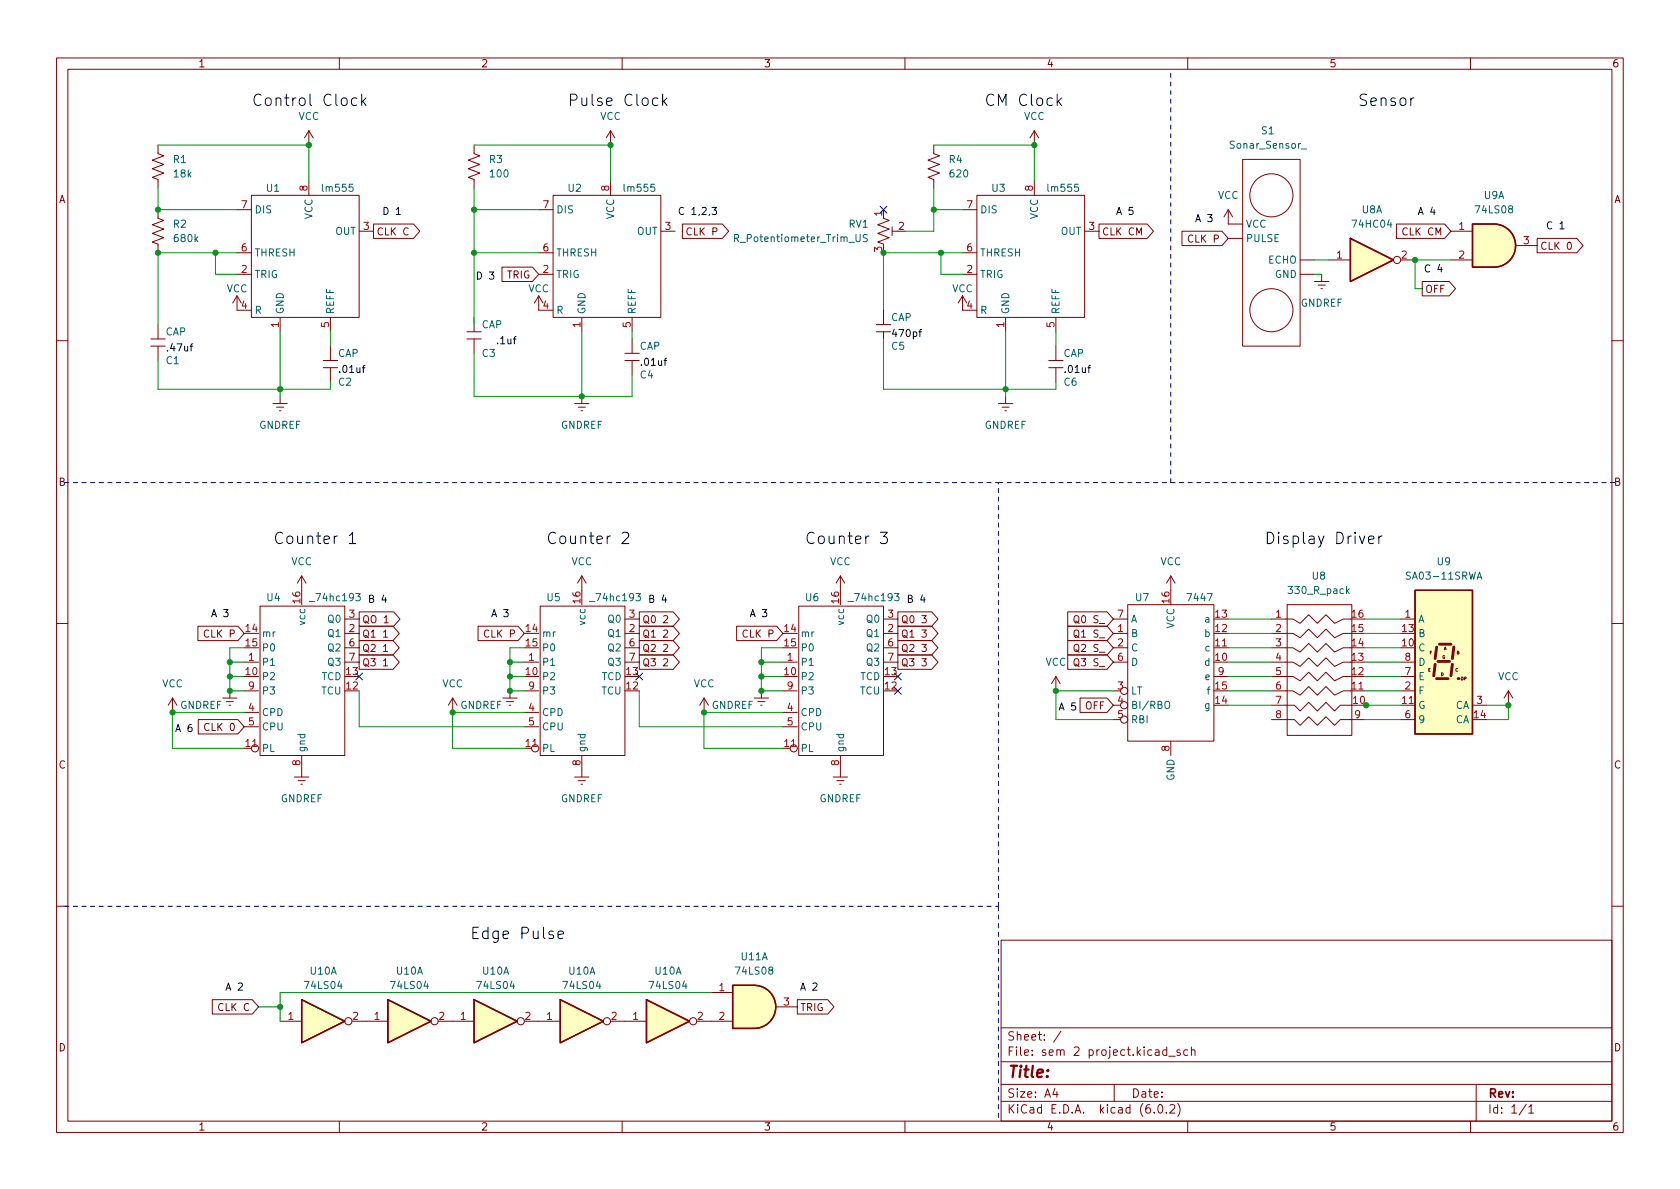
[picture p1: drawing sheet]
<svg xmlns="http://www.w3.org/2000/svg" width="297mm" height="210mm" viewBox="0 0 297 210" stroke-linecap="round" stroke-linejoin="round" font-family="sans-serif">
<g fill="none" stroke="#840000" stroke-width=".18">
<path d="M10 10.2h277v190.1h-277zM12 12.2h273v186.1h-273zM60 10.2v2M110 10.2v2M160 10.2v2M210 10.2v2M260 10.2v2M27.9 25.6v1.6l1.1 .4-2.1 .7 2.1 .8-2.1 .7 2.1 .8-2.1 .8 1 .3v1.6M27.9 37.1v1.5l1.1 .4-2.1 .7 2.1 .8-2.1 .8 2.1 .7-2.1 .8 1 .4v1.5M41.9 37.1h2.5M43.2 34.5h.1M43.2 33.3h.1"/>
<path d="M44.4 34.5h19.1v21.6h-19.1zM45.7 34.5h.1M49.5 39.6h.1M54.6 32v2.5M83.8 25.6v1.6l1 .4-2 .7 2 .8-2 .7 2 .8-2 .8 1 .3v1.6M95.2 37.1h2.6M96.5 34.5h.1M96.5 33.3h.1M97.8 34.5h19v21.6h-19zM99.1 34.5h.1M102.9 39.6h.1M107.9 23.1v2.5"/>
<path d="M107.9 32v2.5M107.9 23.1l-.7 1.3M107.9 23.1l.8 1.3M165.1 25.6v1.6l1 .4-2 .7 2 .8-2 .7 2 .8-2 .8 1 .3v1.6M170.2 37.1h2.5M171.4 34.5h.1M171.4 33.3h.1M172.7 34.5h19.1v21.6h-19.1zM174 34.5h.1M177.8 39.6h.1M182.9 23.1l-.8 1.3M182.9 23.1v2.5"/>
<path d="M182.9 32v2.5M182.9 23.1l.7 1.3M217.2 37.1l-.8 1.2M217.2 37.1v2.5h2.5M217.2 37.1l.7 1.2M218.4 29.5h.1M219.7 28.2h10.2v33h-10.2zM26.7 59.9h2.5M27.9 57.4v2.5M41.9 48.5h2.5M41.9 52.3v2.6h2.5M41.9 44.7h2.5"/>
<path d="M41.9 52.3l-.8 1.3M41.9 52.3l.8 1.3M49.5 40.9h.1M49.5 56.1v2.6M52.1 42.2h.1M58.4 56.1v2.6M63.5 40.9h2.5M95.2 48.5h2.6M95.2 52.3v2.6h2.6M95.2 44.7h2.6M95.2 52.3l-.7 1.3M95.2 52.3l.8 1.3"/>
<path d="M102.9 40.9h.1M102.9 56.1v2.6M105.4 42.2h.1M111.8 56.1v2.6M111.8 59.9v2.6M116.8 40.9h2.6M154.9 58.7h2.6M154.9 57.4h2.6M156.2 54.9v2.5M156.2 58.7v2.5M170.2 48.5h2.5M170.2 52.3v2.6h2.5"/>
<path d="M170.2 44.7h2.5M170.2 52.3l-.8 1.3M170.2 52.3l.7 1.3M177.8 40.9h.1M177.8 56.1v2.6M180.3 42.2h.1M186.7 56.1v2.6M191.8 40.9h2.5M217.2 42.2h2.5M229.9 48.5h2.5M229.9 46h2.5M232.4 49.8h2.5"/>
<path d="M233 50.4h1.3M233.6 51h.2M233.7 48.5v1.3M256.5 40.9h3.8M256.5 46h3.8M268 43.4h3.8M10 60.2h2M26.7 61.2h2.5M27.9 61.2v2.5M48.3 71.4h2.5M48.9 72h1.3M49.4 72.6h.3"/>
<path d="M49.5 70.1v1.3M57.1 65h2.6M57.1 63.7h2.6M58.4 61.2v2.5M58.4 65v2.6M101.6 71.4h2.5M102.2 72h1.3M102.7 72.6h.3M102.9 70.1v1.3M110.5 63.7h2.5M110.5 62.5h2.5M111.8 63.7v2.6"/>
<path d="M176.5 71.4h2.6M177.2 72h1.2M177.7 72.6h.2M177.8 70.1v1.3M185.4 65h2.6M185.4 63.7h2.6M186.7 61.2v2.5M186.7 65v2.6M285 60.2h2M10 110.2h2M43.2 117.1h2.5M46 107.2h15v26.4h-15z"/>
<path d="M53.3 101.8v2.6M53.3 101.8l-.7 1.3M53.3 101.8l.8 1.3M61 109.5h2.5M61 112h2.5M61 114.5h2.5M61 117.1h2.5M70.4 105.7h.1M70.6 105.4h.1M138.4 117.1h2.6M141.2 107.2h15v26.4h-15zM156.2 109.5h2.5"/>
<path d="M156.2 112h2.5M156.2 114.5h2.5M156.2 117.1h2.5M165.6 105.7h.1M165.9 105.4h.1M186.7 119.6v2.6M186.7 119.6l-.8 1.3M186.7 119.6l.8 1.3M207 101.8l-.8 1.3M207 101.8v2.6M207 101.8l.8 1.3M224.8 119.6h3.8l1.3 .8 1.5-1.5 1.5 1.5 1.5-1.5 1.6 1.5 1.5-.8h1.3"/>
<path d="M224.8 117.1h3.8l1.3 .8 1.5-1.6 1.5 1.6 1.5-1.6 1.6 1.6 1.5-.8h1.3M224.8 114.5h3.8l1.3 .8 1.5-1.5 1.5 1.5 1.5-1.5 1.6 1.5 1.5-.8h1.3M224.8 112h3.8l1.3 .8 1.5-1.6 1.5 1.6 1.5-1.6 1.6 1.6 1.5-.8h1.3M224.8 109.5h3.8l1.3 .7 1.5-1.5 1.5 1.5 1.5-1.5 1.6 1.5 1.5-.7h1.3M227.6 106.9h11.4v23.1h-11.4zM229.9 115.8h.1M285 110.2h2M30.5 123.4l-.8 1.3M30.5 123.4v2.6M30.5 123.4l.8 1.3M39.4 123.4h2.5M40 124.1h1.3"/>
<path d="M40.5 124.7h.3M40.6 122.2v1.2M43.2 122.2h2.5M43.2 126h2.5M43.2 128.5h2.5M52.1 137.4h2.5M52.7 138h1.3M53.2 138.7h.3M53.3 133.6v3.8M80 123.4l-.7 1.3M80 123.4v2.6M80 123.4l.8 1.3"/>
<path d="M88.9 123.4h2.5M89.5 124.1h1.3M90 124.7h.3M90.2 122.2v1.2M124.5 123.4l-.8 1.3M124.5 123.4v2.6M124.5 123.4l.8 1.3M133.3 123.4h2.6M134 124.1h1.3M134.5 124.7h.2M134.6 122.2v1.2M138.4 122.2h2.6"/>
<path d="M138.4 126h2.6M138.4 128.5h2.6M147.3 137.4h2.6M148 138h1.2M148.5 138.7h.2M148.6 133.6v3.8M224.8 127.2h4.1l1 1.1 1.5-1.6 1.5 1.6 1.5-1.6 1.6 1.6 1-1.1h2M224.8 124.7h4.1l1 1 1.5-1.5 1.5 1.5 1.5-1.5 1.6 1.5 1-1h2M224.8 122.2h3.8l1.3 .7 1.5-1.5 1.5 1.5 1.5-1.5 1.6 1.5 1.5-.7h3.8M238.8 127.2h2.5M10 160.2h2M125.7 175.5h3.8"/>
<path d="M137.2 178h3.8M177 166.3h108v32h-108zM285 160.2h2M49.5 180.6h3.8M60 198.3v2M62.2 180.6h6.4M77.5 180.6h6.3M92.7 180.6h2.5M110 198.3v2M125.7 180.6h3.8M160 198.3v2M177 194.8h108"/>
<path d="M177 191.8h108M177 187.8h108M177 181.8h108M186.5 192.5l-.4 1h1M186.9 193v1M187.6 182.4l-1.3 1.9M197 191.8v3M204.1 196.7v.1M204.9 195.4l.2-.1a.81 .81 0 0 1 .6 .7 .81 .81 0 0 1-.3 .8h-.2a.81 .81 0 0 1-.6-.6 .81 .81 0 0 1 .3-.8zM206.2 196.7v.1M206.3 185.7l-.4-.1-.3 .3v.4l.1 .3h.6M206.3 185.1v1.5"/>
<path d="M206.6 186.8h1.2M206.9 195.5l.5-.2 .2 .2 .1 .3-.9 1h.9M208.2 195.1a1.72 1.72 0 0 1 0 2.3M208.6 185.7l-.3-.1-.2 .2v.3l.5 .1v.4h-.5M210 198.3v2M210 185.7l-.4-.1-.3 .3v.4l.1 .3h.6M210.6 185.8l.3-.2 .3 .1 .1 .9M210.6 185.1v1.5M260 198.3v2M261 191.8v6.5M269.9 195.3l-1.3 1.9M270.3 195.8l.4-.5v1.5"/>
<path d="M270.3 196.8h.9"/>
<circle cx="224.8" cy="34.5" r="3.8"/>
<circle cx="224.8" cy="54.9" r="3.8"/>
<circle cx="45.1" cy="132.3" r=".63"/>
<circle cx="140.3" cy="132.3" r=".63"/>
<circle cx="61.6" cy="180.6" r=".63"/>
<circle cx="76.8" cy="180.6" r=".63"/>
<circle cx="92.1" cy="180.6" r=".63"/>
</g>
<g fill="#ffffc2" stroke="#ffffc2" stroke-width=".18">
<path d="M133.4 174.2a3.8 3.8 0 0 1 3.8 3.8 3.8 3.8 0 0 1-3.8 3.9z"/>
<path d="M129.5 174.2h3.8v7.7h-3.8z"/>
<path d="M53.3 176.8l7.7 3.8-7.7 3.8z"/>
<path d="M83.8 176.8l7.6 3.8-7.6 3.8z"/>
<path d="M68.6 176.8l7.6 3.8-7.6 3.8z"/>
<path d="M264.2 39.6a3.8 3.8 0 0 1 3.8 3.8 3.8 3.8 0 0 1-3.8 3.8z"/>
<path d="M260.3 39.6h3.9v7.6h-3.9z"/>
<path d="M250.2 104.4h10.1v25.4h-10.1z"/>
</g>
<path d="M260.3 39.6h3.9a3.8 3.8 0 0 1 3.8 3.8 3.8 3.8 0 0 1-3.8 3.8h-3.9zM250.2 104.4h10.1v25.4h-10.1zM53.3 176.8l7.7 3.8-7.7 3.8zM68.6 176.8l7.6 3.8-7.6 3.8zM83.8 176.8l7.6 3.8-7.6 3.8zM129.5 174.2h3.9a3.8 3.8 0 0 1 3.8 3.8 3.8 3.8 0 0 1-3.8 3.9h-3.9z" fill="none" stroke="#840000" stroke-width=".25"/>
<path d="M230.1 26.3h.9M54.7 106.4h1M62.9 105h.8l-.4 .4 .3 .2v.5l-.1 .1-.6-.1M149.9 106.4h1M158.2 105h.8l-.5 .4 .4 .2v.5l-.2 .1-.5-.1" fill="none" stroke="#006464" stroke-width=".18"/>
<path d="M253.7 117.5l-.2 2M254 114.4l-.3 2.1M254.3 117h2M254.5 113.9h2M256.8 117.5l-.3 2M257 114.4l-.2 2.1M254 120h2" fill="none" stroke="#840000" stroke-width=".51"/>
<circle cx="257.8" cy="120" r=".25" fill="#840000"/>
<g fill="none" stroke="#840000" stroke-width=".18">
<path d="M54.6 23.1l-.8 1.3M54.6 23.1v2.5M54.6 23.1l.8 1.3M66 39.6h7.1l1.1 1.3-1.1 1.3h-7.1zM120.6 39.6h7.1l1.1 1.3-1.1 1.3h-7.1zM156.2 38.6l1 .4-2 .7 2 .8-2 .8 2 .7-2 .8 1 .4M194.3 39.6h8.5l1.1 1.3-1.1 1.3h-8.5zM246.9 39.6h8.5l1.1 1.3-1.1 1.3h-8.5zM82.5 59.9h2.6M82.5 58.7h2.6M83.8 56.1v2.6M83.8 59.9v2.6"/>
<path d="M88.8 47.2h5.3l1.1 1.3-1.1 1.3h-5.3zM157.7 40.1v1.6M157.7 40.9h1M209 40.9h7.1l1.1 1.3-1.1 1.2h-7.1zM234.9 46h3.9M247.6 46h2.6M251.5 49.8h4.7l1.2 1.2-1.2 1.3h-4.7zM271.8 42.2h7l1.1 1.2-1.1 1.3h-7zM277.2 42.9l.2-.1a.68 .68 0 0 1 .5 .7 .68 .68 0 0 1-.5 .6l-.2-.1-.1-.4zM35 110.7h7.1l1.1 1.3-1.1 1.3h-7.1zM63.5 115.8h6l1.1 1.3-1.1 1.3h-6zM63.5 113.3h6l1.1 1.2-1.1 1.3h-6z"/>
<path d="M63.5 110.7h6l1.1 1.3-1.1 1.3h-6zM63.5 108.2h6.1l1.1 1.3-1.1 1.2h-6.1zM67.8 116.8l.4-.3v1.3M67.8 114.3l.4-.4v1.3M67.8 111.8l.4-.4v1.3M67.8 117.8h.7M67.8 115.2h.7M67.8 112.7h.7M67.9 110.1h.7M84.5 110.7h7.1l1.1 1.3-1.1 1.3h-7.1zM92.7 117.1h2.5M95.5 107.2h15v26.4h-15z"/>
<path d="M102.9 101.8l-.8 1.3M102.9 101.8v2.6M102.9 101.8l.7 1.3M110.5 109.5h2.5M110.5 117.1h2.5M110.5 112h2.5M110.5 114.5h2.5M113 113.3h6l1.1 1.2-1.1 1.3h-6zM113 115.8h6l1.1 1.3-1.1 1.3h-6zM113 110.7h6l1.1 1.3-1.1 1.3h-6zM113 108.2h6l1.1 1.3-1.1 1.2h-6zM117.3 114.1l.5-.2 .3 .4-.8 .9h.8"/>
<path d="M117.3 116.6l.5-.1 .3 .3-.8 1h.8M117.3 111.5l.5-.1 .3 .4-.8 .9h.8M117.3 109l.5-.1 .3 .3-.8 .9h.8M119.9 105.7h.1M120.1 105.4h.1M130.2 110.7h7.1l1.1 1.3-1.1 1.3h-7.1zM148.6 101.8l-.8 1.3M148.6 101.8v2.6M148.6 101.8l.8 1.3M158.7 115.8h6l1.1 1.3-1.1 1.3h-6zM158.7 113.3h6l1.1 1.2-1.1 1.3h-6zM158.7 108.2h6l1.1 1.3-1.1 1.2h-6z"/>
<path d="M158.7 110.7h6l1.1 1.3-1.1 1.3h-6zM163 116.5h.8l-.4 .5 .3 .1v.5l-.2 .2-.5-.2M163 113.9h.8l-.4 .5 .3 .1v.6l-.2 .1-.5-.1M163 108.9h.8l-.4 .4 .3 .2v.5l-.2 .1-.5-.1M163 111.4h.8l-.4 .5 .3 .1v.6l-.2 .1-.5-.1M188.8 115.8h6.9l1.1 1.3-1.1 1.3h-6.9zM188.8 110.7h6.9l1.1 1.3-1.1 1.3h-6.9zM188.8 113.3h6.9l1.1 1.2-1.1 1.3h-6.9zM188.8 108.2h6.9l1.1 1.3-1.1 1.2h-6.9zM196.8 109.5h2.6M196.8 117.1h2.6M196.8 112h2.6"/>
<path d="M196.8 114.5h2.6M199.4 106.9h15.2v24.2h-15.2zM214.6 119.6h2.6M214.6 114.5h2.6M247.6 109.5h2.6M247.6 119.6h2.6M247.6 117.1h2.6M35.1 127.2h7l1.1 1.3-1.1 1.3h-7zM92.7 122.2h2.5M92.7 126h2.5M92.7 128.5h2.5M101.6 137.4h2.5"/>
<path d="M102.2 138h1.3M102.7 138.7h.3M102.9 133.6v3.8M191 123.4h4.7l1.1 1.3-1.1 1.3h-4.7zM196.8 124.7h1.3M196.8 122.2h1.3M196.8 127.2h1.3M207 131.1v2.5M247.6 124.7h2.6M247.6 122.2h2.6M247.6 127.2h2.6M260.3 124.7h2.6"/>
<path d="M266.7 122.2l-.8 1.2M266.7 122.2v2.5M266.7 122.2l.8 1.2M37.5 176.8h7.1l1.1 1.2-1.1 1.3h-7.1zM141 176.8h5.4l1.1 1.2-1.1 1.3h-5.4zM95.2 180.6h3.9M107.9 180.6h6.4M123.2 180.6h2.5"/>
<circle cx="247" cy="46" r=".63"/>
<circle cx="94.6" cy="132.3" r=".63"/>
<circle cx="198.8" cy="124.7" r=".63"/>
<circle cx="198.8" cy="122.2" r=".63"/>
<circle cx="198.8" cy="127.2" r=".63"/>
<circle cx="107.3" cy="180.6" r=".63"/>
<circle cx="122.6" cy="180.6" r=".63"/>
</g>
<path d="M129.9 42.1h.6l.1-.2-.1-.3-.6-.1v1.2M153.3 41.5h-.4l-.3 .2 .1 .3 .6 .2v.4l-.2 .1h-.5M104.2 106.4h1M112.4 105h.8l-.4 .4 .4 .2v.5l-.2 .1-.6-.1M261.2 102.4l.4-1.2 .4 1.2M261.3 102.1h.6M206 124.2l.3-.2a.43 .43 0 0 1 .5 .4v.5a.42 .42 0 0 1-.4 .4 .42 .42 0 0 1-.4-.4z" fill="none" stroke="#006464" stroke-width=".18"/>
<g fill="#ffffc2" stroke="#ffffc2" stroke-width=".18">
<path d="M238.8 42.2l7.6 3.8-7.6 3.8z"/>
<path d="M99.1 176.8l7.6 3.8-7.6 3.8z"/>
<path d="M114.3 176.8l7.6 3.8-7.6 3.8z"/>
</g>
<path d="M238.8 42.2l7.6 3.8-7.6 3.8zM99.1 176.8l7.6 3.8-7.6 3.8zM114.3 176.8l7.6 3.8-7.6 3.8z" fill="none" stroke="#840000" stroke-width=".25"/>
<g fill="none" stroke="#0f0f0f" stroke-width=".18">
<path d="M63.1 17.4l-.6-.1-.4 .4v.6l.2 .3 .2 .1 .6-.1M64 16.7v2M64.1 17.9l.6 .8M64.7 17.3l-.7 .8M116.3 17.4l-.6-.1-.3 .4v.6l.1 .3 .2 .1 .6-.1M117.2 16.7v2M117.4 17.9l.5 .8M117.9 17.3l-.7 .8M187.1 17.9l.6 .8M187.7 17.3l-.8 .8M250 17.3a.51 .51 0 0 0-.6 .4M120.9 36.8a.6 .6 0 0 0-.9 .4 .6 .6 0 0 0 .6 .7l.3-.1"/>
<path d="M162.5 58.7h.4M162.9 58.3l-.3 .1v1.1M29.6 61.9v.2M64.1 65h.4M64.5 64.6l-.3 .2v1.1M117.4 63.8h.5M117.9 63.3l-.3 .2v1.1M192.3 65h.5M192.8 64.6l-.3 .2v1.1M61.8 94.7l.5-.6v2M61.8 96.1h1.1M110 94.3l.3-.2h.5a.54 .54 0 0 1 .3 .9l-1.2 1.1h1.3"/>
<path d="M155.6 94.1h1.3l-.7 .8a.54 .54 0 0 1 .7 .4v.4l-.2 .3-.8 .1-.3-.2M242 95.5l.9-.2-.1-.4-.5-.1-.3 .3 .1 .9 .2 .1 .5-.1M243.8 94.8v1.3M244.4 94.8a.51 .51 0 0 0-.6 .4M83.6 164.9h.7M84.6 164h-1v2h1"/>
</g>
<path d="M207 12.9v72.4M11.4 85.3h165.1M176.5 85.3h109.2M11.4 160.3h165.1M176.5 160.3v38.1M176.5 160.3v-75" fill="none" stroke="#0000c2" stroke-width=".18" stroke-dasharray=".8 .8"/>
<g fill="none" stroke="#009600" stroke-width=".18">
<path d="M27.9 25.6h26.7v6.4M27.9 33.3v3.8h14M83.8 25.6h24.1v6.4M83.8 33.3v24.1M83.8 37.1h11.4M165.1 25.6h17.8v6.4M165.1 37.1h5.1M165.1 33.3v7.6h-5.1M38.1 44.7v3.8h3.8M41.9 44.7h-14v12.7M49.5 58.7v11.4M58.4 58.7v2.5"/>
<path d="M83.8 44.7h11.4M102.9 58.7v11.4M111.8 58.7v1.2M156.2 59.9v8.9h30.5v-1.2M166.4 44.7v3.8h3.8M170.2 44.7h-14v10.2M177.8 58.7v11.4M186.7 58.7v2.5M232.4 48.5h1.3M232.4 46h2.5M256.5 46h-6.3v5h1.3M27.9 63.7v5.1h30.5v-1.2"/>
<path d="M83.8 62.5v7.6h28v-3.8M40.6 117.1h2.6M40.6 119.6h2.6M43.2 114.5h-2.6v7.7h2.6M90.2 117.1h2.5M90.2 119.6h2.5M92.7 114.5h-2.5v7.7h2.5M134.6 117.1h3.8M134.6 119.6h3.8M138.4 114.5h-3.8v7.7h3.8M217.2 117.1h7.6M217.2 114.5h7.6"/>
<path d="M217.2 109.5h7.6M217.2 112h7.6M217.2 119.6h7.6M241.3 117.1h6.3M241.3 114.5h6.3M241.3 109.5h6.3M241.3 112h6.3M241.3 119.6h6.3M43.2 126h-12.7v6.3h12.7M63.5 122.2v6.3h29.2M80 126v6.3h12.7M80 126h12.7"/>
<path d="M113 122.2v6.3h25.4M138.4 126h-13.9v6.3h13.9M196.8 122.2h-10.1v5h10.1M217.2 122.2h7.6M217.2 124.7h7.6M241.3 122.2h6.3M241.3 127.2h6.3M241.6 124.7h6M262.9 124.7h3.8v2.5h-3.8M45.7 178h3.8M125.7 175.5h-76.2v5.1"/>
</g>
<path d="M155.6 36.5l1.2 1.2M156.8 36.5l-1.2 1.2M62.9 119l1.2 1.2M64.1 119l-1.2 1.2M112.4 119l1.2 1.2M113.6 119l-1.2 1.2M158.1 119l1.3 1.2M159.4 119l-1.3 1.2M158.1 121.6l1.3 1.2M159.4 121.6l-1.3 1.2" fill="none" stroke="#000084" stroke-width=".18"/>
<g fill="#009600" stroke="#009600" stroke-width=".18">
<circle cx="40.6" cy="117.1" r=".46"/>
<circle cx="40.6" cy="119.6" r=".46"/>
<circle cx="40.6" cy="122.2" r=".46"/>
<circle cx="30.5" cy="126" r=".46"/>
<circle cx="124.5" cy="126" r=".46"/>
<circle cx="134.6" cy="122.2" r=".46"/>
<circle cx="134.6" cy="117.1" r=".46"/>
<circle cx="134.6" cy="119.6" r=".46"/>
<circle cx="54.6" cy="25.6" r=".46"/>
<circle cx="38.1" cy="44.7" r=".46"/>
<circle cx="27.9" cy="44.7" r=".46"/>
<circle cx="27.9" cy="37.1" r=".46"/>
<circle cx="49.5" cy="68.8" r=".46"/>
<circle cx="102.9" cy="70.1" r=".46"/>
<circle cx="83.8" cy="37.1" r=".46"/>
<circle cx="83.8" cy="44.7" r=".46"/>
<circle cx="107.9" cy="25.6" r=".46"/>
<circle cx="156.2" cy="44.7" r=".46"/>
<circle cx="166.4" cy="44.7" r=".46"/>
<circle cx="165.1" cy="37.1" r=".46"/>
<circle cx="182.9" cy="25.6" r=".46"/>
<circle cx="250.2" cy="46" r=".46"/>
<circle cx="177.8" cy="68.8" r=".46"/>
<circle cx="241.6" cy="124.7" r=".46"/>
<circle cx="186.7" cy="122.2" r=".46"/>
<circle cx="266.7" cy="124.7" r=".46"/>
<circle cx="49.5" cy="178" r=".46"/>
<circle cx="90.2" cy="119.6" r=".46"/>
<circle cx="90.2" cy="117.1" r=".46"/>
<circle cx="90.2" cy="122.2" r=".46"/>
<circle cx="80" cy="126" r=".46"/>
</g>
<g font-size="2.8" fill="#0f0f0f">
<text x="44.4" y="18.7">Control Clock</text>
<text x="100.3" y="18.7">Pulse Clock</text>
<text x="174" y="18.7">CM Clock</text>
<text x="240" y="18.7">Sensor</text>
<text x="48.3" y="96.2">Counter 1</text>
<text x="96.5" y="96.2">Counter 2</text>
<text x="142.2" y="96.2">Counter 3</text>
<text x="223.5" y="96.2">Display Driver</text>
<text x="85.8" y="166.1">Edge Pulse</text>
</g>
<text font-size="2.8" fill="#840000" x="178" y="190.6">Title:</text>
<g font-size="2.1" fill="#840000">
<text x="178" y="184">Sheet: /</text>
<text x="178" y="186.7">File: sem 2 project.kicad_sch</text>
<text x="178" y="196.9">KiCad E.D.A. kicad (6.0.2)</text>
<text x="178" y="194.1">Size: A4</text>
<text x="200" y="194.1">Date:</text>
<text x="263" y="194.1">Rev:</text>
<text x="263" y="196.9">Id: 1/1</text>
</g>
<g font-size="1.8" fill="#840000">
<text x="35" y="11.9">1</text>
<text x="85" y="11.9">2</text>
<text x="135" y="11.9">3</text>
<text x="185" y="11.9">4</text>
<text x="235" y="11.9">5</text>
<text x="285" y="11.9">6</text>
<text x="10.3" y="35.9">A</text>
<text x="285.3" y="35.9">A</text>
<text x="66.5" y="41.6">CLK C</text>
<text x="121.1" y="41.6">CLK P</text>
<text x="194.8" y="41.6">CLK CM</text>
<text x="248.2" y="41.6">CLK CM</text>
<text x="210.4" y="42.9">CLK P</text>
<text x="272.3" y="44.2">CLK 0</text>
<text x="89.6" y="49.2">TRIG</text>
<text x="251.9" y="51.8">OFF</text>
<text x="10.3" y="85.9">B</text>
<text x="285.3" y="85.9">B</text>
<text x="36.4" y="112.7">CLK P</text>
<text x="64" y="112.7">Q1 1</text>
<text x="64" y="110.2">QO 1</text>
<text x="86" y="112.7">CLK P</text>
<text x="113.5" y="112.7">Q1 2</text>
<text x="113.5" y="110.2">Q0 2</text>
<text x="131.7" y="112.7">CLK P</text>
<text x="159.2" y="110.2">Q0 3</text>
<text x="159.2" y="112.7">Q1 3</text>
<text x="190.4" y="112.7">Q1 S_</text>
<text x="190.4" y="110.2">Q0 S_</text>
<text x="64" y="117.8">Q3 1</text>
<text x="64" y="115.3">Q2 1</text>
<text x="113.5" y="115.3">Q2 2</text>
<text x="113.5" y="117.8">Q3 2</text>
<text x="159.2" y="117.8">Q3 3</text>
<text x="159.2" y="115.3">Q2 3</text>
<text x="190.4" y="117.8">Q3 S_</text>
<text x="190.4" y="115.3">Q2 S_</text>
<text x="191.9" y="125.4">OFF</text>
<text x="36.6" y="129.2">CLK 0</text>
<text x="10.3" y="135.9">C</text>
<text x="285.3" y="135.9">C</text>
<text x="38.9" y="178.8">CLK C</text>
<text x="141.4" y="178.8">TRIG</text>
<text x="10.3" y="185.9">D</text>
<text x="285.3" y="185.9">D</text>
<text x="35" y="199.9">1</text>
<text x="85" y="199.9">2</text>
<text x="135" y="199.9">3</text>
<text x="185" y="199.9">4</text>
<text x="235" y="199.9">5</text>
<text x="285" y="199.9">6</text>
</g>
<g font-size="1.8" fill="#006464">
<text x="52.7" y="21.2">VCC</text>
<text x="106.1" y="21.2">VCC</text>
<text x="181" y="21.2">VCC</text>
<text x="223.1" y="23.7">S1</text>
<text x="30.7" y="28.8">R1</text>
<text x="86.5" y="28.8">R3</text>
<text x="167.8" y="28.8">R4</text>
<text x="217.7" y="26.3">Sonar_Sensor_</text>
<text x="30.8" y="31.4">18k</text>
<text x="47.1" y="33.9">U1</text>
<text x="57.2" y="33.9">lm555</text>
<text x="86.8" y="31.4">100</text>
<text x="100.5" y="33.9">U2</text>
<text x="110.5" y="33.9">lm555</text>
<text x="168.1" y="31.4">620</text>
<text x="175.4" y="33.9">U3</text>
<text x="185.5" y="33.9">lm555</text>
<text x="215.3" y="35.2">VCC</text>
<text x="262.4" y="35.2">U9A</text>
<text x="30.7" y="40.3">R2</text>
<text x="45" y="37.7">DIS</text>
<text x="55.2" y="38.8" transform="rotate(-90 55.2 38.8)">VCC</text>
<text x="59.3" y="41.5">OUT</text>
<text x="98.3" y="37.7">DIS</text>
<text x="108.6" y="38.8" transform="rotate(-90 108.6 38.8)">VCC</text>
<text x="112.6" y="41.5">OUT</text>
<text x="150.1" y="40.3">RV1</text>
<text x="173.2" y="37.7">DIS</text>
<text x="183.5" y="38.8" transform="rotate(-90 183.5 38.8)">VCC</text>
<text x="187.5" y="41.5">OUT</text>
<text x="220.2" y="40.3">VCC</text>
<text x="239.3" y="40.3">74HC04</text>
<text x="240.8" y="37.7">U8A</text>
<text x="261.1" y="37.7">74LS08</text>
<text x="30.9" y="42.8">680k</text>
<text x="45" y="45.3">THRESH</text>
<text x="98.3" y="45.3">THRESH</text>
<text x="130.4" y="42.8">R_Potentiometer_Trim_US</text>
<text x="173.2" y="45.3">THRESH</text>
<text x="220.2" y="42.8">PULSE</text>
<text x="224.3" y="46.6">ECHO</text>
<text x="40" y="51.7">VCC</text>
<text x="45" y="49.1">TRIG</text>
<text x="93.4" y="51.7">VCC</text>
<text x="98.3" y="49.1">TRIG</text>
<text x="168.3" y="51.7">VCC</text>
<text x="173.2" y="49.1">TRIG</text>
<text x="225.4" y="49.1">GND</text>
<text x="29.2" y="59.3">CAP</text>
<text x="45" y="55.5">R</text>
<text x="50.2" y="55.6" transform="rotate(-90 50.2 55.6)">GND</text>
<text x="59.1" y="55.6" transform="rotate(-90 59.1 55.6)">REFF</text>
<text x="85.1" y="58">CAP</text>
<text x="98.3" y="55.5">R</text>
<text x="103.5" y="55.6" transform="rotate(-90 103.5 55.6)">GND</text>
<text x="112.4" y="55.6" transform="rotate(-90 112.4 55.6)">REFF</text>
<text x="157.5" y="56.8">CAP</text>
<text x="173.2" y="55.5">R</text>
<text x="178.4" y="55.6" transform="rotate(-90 178.4 55.6)">GND</text>
<text x="187.3" y="55.6" transform="rotate(-90 187.3 55.6)">REFF</text>
<text x="229.9" y="54.2">GNDREF</text>
<text x="29.4" y="64.4">C1</text>
<text x="59.7" y="63.1">CAP</text>
<text x="85.3" y="63.1">C3</text>
<text x="113.1" y="61.8">CAP</text>
<text x="157.7" y="61.8">C5</text>
<text x="188" y="63.1">CAP</text>
<text x="59.9" y="68.2">C2</text>
<text x="113.2" y="66.9">C4</text>
<text x="188.1" y="68.2">C6</text>
<text x="45.8" y="75.8">GNDREF</text>
<text x="99.1" y="75.8">GNDREF</text>
<text x="174.1" y="75.8">GNDREF</text>
<text x="51.5" y="99.9">VCC</text>
<text x="101" y="99.9">VCC</text>
<text x="146.7" y="99.9">VCC</text>
<text x="205.1" y="99.9">VCC</text>
<text x="254.1" y="99.9">U9</text>
<text x="47.2" y="106.3">U4</text>
<text x="55.3" y="106.3">_74hc193</text>
<text x="96.7" y="106.3">U5</text>
<text x="104.9" y="106.3">_74hc193</text>
<text x="142.5" y="106.3">U6</text>
<text x="150.6" y="106.3">_74hc193</text>
<text x="200.8" y="106.3">U7</text>
<text x="210.1" y="106.3">7447</text>
<text x="228.1" y="105">330_R_pack</text>
<text x="232" y="102.5">U8</text>
<text x="249.1" y="102.5">SA03-11SRWA</text>
<text x="46.2" y="112.6">mr</text>
<text x="54" y="110.4" transform="rotate(-90 54 110.4)">vcc</text>
<text x="58.1" y="112.6">Q1</text>
<text x="58.1" y="110.1">Q0</text>
<text x="95.8" y="112.6">mr</text>
<text x="103.5" y="110.4" transform="rotate(-90 103.5 110.4)">vcc</text>
<text x="107.6" y="112.6">Q1</text>
<text x="107.6" y="110.1">Q0</text>
<text x="141.5" y="112.6">mr</text>
<text x="149.2" y="110.4" transform="rotate(-90 149.2 110.4)">vcc</text>
<text x="153.3" y="112.6">Q1</text>
<text x="153.3" y="110.1">Q0</text>
<text x="199.9" y="112.6">B</text>
<text x="199.9" y="110.1">A</text>
<text x="207.6" y="111.2" transform="rotate(-90 207.6 111.2)">VCC</text>
<text x="213" y="112.6">b</text>
<text x="213.1" y="110.1">a</text>
<text x="250.7" y="110.1">A</text>
<text x="250.7" y="112.6">B</text>
<text x="46.2" y="117.7">P1</text>
<text x="46.2" y="115.2">P0</text>
<text x="58.1" y="115.2">Q2</text>
<text x="58.1" y="117.7">Q3</text>
<text x="95.8" y="117.7">P1</text>
<text x="95.8" y="115.2">P0</text>
<text x="107.6" y="115.2">Q2</text>
<text x="107.6" y="117.7">Q3</text>
<text x="141.5" y="117.7">P1</text>
<text x="141.5" y="115.2">P0</text>
<text x="153.3" y="115.2">Q2</text>
<text x="153.3" y="117.7">Q3</text>
<text x="184.8" y="117.7">VCC</text>
<text x="199.9" y="115.2">C</text>
<text x="199.9" y="117.7">D</text>
<text x="213" y="117.7">d</text>
<text x="213.1" y="115.2">c</text>
<text x="250.7" y="115.2">C</text>
<text x="250.7" y="117.7">D</text>
<text x="28.6" y="121.5">VCC</text>
<text x="31.8" y="125.3">GNDREF</text>
<text x="46.2" y="120.3">P2</text>
<text x="46.2" y="122.8">P3</text>
<text x="56.8" y="122.8">TCU</text>
<text x="56.8" y="120.3">TCD</text>
<text x="78.2" y="121.5">VCC</text>
<text x="81.4" y="125.3">GNDREF</text>
<text x="95.8" y="120.3">P2</text>
<text x="95.8" y="122.8">P3</text>
<text x="106.3" y="122.8">TCU</text>
<text x="106.3" y="120.3">TCD</text>
<text x="122.6" y="121.5">VCC</text>
<text x="125.8" y="125.3">GNDREF</text>
<text x="141.5" y="120.3">P2</text>
<text x="141.5" y="122.8">P3</text>
<text x="152.1" y="122.8">TCU</text>
<text x="152.1" y="120.3">TCD</text>
<text x="199.9" y="122.8">LT</text>
<text x="199.9" y="125.3">BI/RBO</text>
<text x="213" y="125.3">g</text>
<text x="213.1" y="120.3">e</text>
<text x="213.5" y="122.8">f</text>
<text x="250.7" y="125.3">G</text>
<text x="250.7" y="122.8">F</text>
<text x="250.7" y="120.3">E</text>
<text x="257.3" y="125.3">CA</text>
<text x="264.8" y="120.3">VCC</text>
<text x="46.2" y="126.6">CPD</text>
<text x="46.2" y="129.2">CPU</text>
<text x="95.8" y="126.6">CPD</text>
<text x="95.8" y="129.2">CPU</text>
<text x="141.5" y="126.6">CPD</text>
<text x="141.5" y="129.2">CPU</text>
<text x="199.9" y="127.9">RBI</text>
<text x="250.7" y="127.9">9</text>
<text x="257.3" y="127.9">CA</text>
<text x="46.2" y="133">PL</text>
<text x="54" y="133.1" transform="rotate(-90 54 133.1)">gnd</text>
<text x="95.8" y="133">PL</text>
<text x="103.5" y="133.1" transform="rotate(-90 103.5 133.1)">gnd</text>
<text x="141.5" y="133">PL</text>
<text x="149.2" y="133.1" transform="rotate(-90 149.2 133.1)">gnd</text>
<text x="49.6" y="141.9">GNDREF</text>
<text x="99.1" y="141.9">GNDREF</text>
<text x="144.9" y="141.9">GNDREF</text>
<text x="207.6" y="138" transform="rotate(-90 207.6 138)">GND</text>
<text x="54.9" y="172.3">U10A</text>
<text x="70.1" y="172.3">U10A</text>
<text x="85.4" y="172.3">U10A</text>
<text x="100.6" y="172.3">U10A</text>
<text x="115.8" y="172.3">U10A</text>
<text x="130.3" y="172.3">74LS08</text>
<text x="131.1" y="169.8">U11A</text>
<text x="54.1" y="174.9">74LS04</text>
<text x="69.3" y="174.9">74LS04</text>
<text x="84.5" y="174.9">74LS04</text>
<text x="99.8" y="174.9">74LS04</text>
<text x="115" y="174.9">74LS04</text>
</g>
<g font-size="1.8" fill="#a90000">
<text x="54.4" y="33.8" transform="rotate(-90 54.4 33.8)">8</text>
<text x="107.7" y="33.8" transform="rotate(-90 107.7 33.8)">8</text>
<text x="182.6" y="33.8" transform="rotate(-90 182.6 33.8)">8</text>
<text x="42.7" y="36.8">7</text>
<text x="64.3" y="40.6">3</text>
<text x="96" y="36.8">7</text>
<text x="117.6" y="40.6">3</text>
<text x="156" y="38.2" transform="rotate(-90 156 38.2)">1</text>
<text x="158.9" y="40.6">2</text>
<text x="171" y="36.8">7</text>
<text x="192.5" y="40.6">3</text>
<text x="258" y="40.6">1</text>
<text x="42.7" y="44.4">6</text>
<text x="96" y="44.4">6</text>
<text x="156" y="44.6" transform="rotate(-90 156 44.6)">3</text>
<text x="171" y="44.4">6</text>
<text x="236.4" y="45.7">1</text>
<text x="247.8" y="45.7">2</text>
<text x="258" y="45.7">2</text>
<text x="269.4" y="43.2">3</text>
<text x="42.7" y="48.3">2</text>
<text x="96" y="48.3">2</text>
<text x="171" y="48.3">2</text>
<text x="42.7" y="54.6">4</text>
<text x="49.3" y="57.9" transform="rotate(-90 49.3 57.9)">1</text>
<text x="58.2" y="57.9" transform="rotate(-90 58.2 57.9)">5</text>
<text x="96" y="54.6">4</text>
<text x="102.6" y="57.9" transform="rotate(-90 102.6 57.9)">1</text>
<text x="111.5" y="57.9" transform="rotate(-90 111.5 57.9)">5</text>
<text x="171" y="54.6">4</text>
<text x="177.5" y="57.9" transform="rotate(-90 177.5 57.9)">1</text>
<text x="186.4" y="57.9" transform="rotate(-90 186.4 57.9)">5</text>
<text x="53.1" y="106.6" transform="rotate(-90 53.1 106.6)">16</text>
<text x="102.6" y="106.6" transform="rotate(-90 102.6 106.6)">16</text>
<text x="148.3" y="106.6" transform="rotate(-90 148.3 106.6)">16</text>
<text x="206.8" y="106.6" transform="rotate(-90 206.8 106.6)">16</text>
<text x="43.5" y="111.8">14</text>
<text x="61.7" y="111.8">2</text>
<text x="61.7" y="109.2">3</text>
<text x="93" y="111.8">14</text>
<text x="111.3" y="111.8">2</text>
<text x="111.3" y="109.2">3</text>
<text x="138.7" y="111.8">14</text>
<text x="157" y="111.8">2</text>
<text x="157" y="109.2">3</text>
<text x="197.6" y="111.8">1</text>
<text x="197.6" y="109.2">7</text>
<text x="214.9" y="111.8">12</text>
<text x="214.9" y="109.2">13</text>
<text x="225.6" y="109.2">1</text>
<text x="225.6" y="111.8">2</text>
<text x="239" y="111.8">15</text>
<text x="239" y="109.2">16</text>
<text x="247.9" y="111.8">13</text>
<text x="248.4" y="109.2">1</text>
<text x="43.5" y="119.4">10</text>
<text x="43.5" y="114.3">15</text>
<text x="44" y="116.8">1</text>
<text x="61.2" y="119.4">13</text>
<text x="61.7" y="114.3">6</text>
<text x="61.7" y="116.8">7</text>
<text x="93" y="119.4">10</text>
<text x="93" y="114.3">15</text>
<text x="93.5" y="116.8">1</text>
<text x="110.8" y="119.4">13</text>
<text x="111.3" y="114.3">6</text>
<text x="111.3" y="116.8">7</text>
<text x="138.7" y="119.4">10</text>
<text x="138.7" y="114.3">15</text>
<text x="139.2" y="116.8">1</text>
<text x="156.5" y="119.4">13</text>
<text x="157" y="114.3">6</text>
<text x="157" y="116.8">7</text>
<text x="197.6" y="114.3">2</text>
<text x="197.6" y="116.8">6</text>
<text x="214.9" y="116.8">10</text>
<text x="214.9" y="114.3">11</text>
<text x="215.4" y="119.4">9</text>
<text x="225.6" y="114.3">3</text>
<text x="225.6" y="116.8">4</text>
<text x="225.6" y="119.4">5</text>
<text x="239" y="119.4">12</text>
<text x="239" y="116.8">13</text>
<text x="239" y="114.3">14</text>
<text x="247.9" y="114.3">10</text>
<text x="248.4" y="119.4">7</text>
<text x="248.4" y="116.8">8</text>
<text x="44" y="125.7">4</text>
<text x="44" y="121.9">9</text>
<text x="61.2" y="121.9">12</text>
<text x="93.5" y="125.7">4</text>
<text x="93.5" y="121.9">9</text>
<text x="110.8" y="121.9">12</text>
<text x="139.2" y="125.7">4</text>
<text x="139.2" y="121.9">9</text>
<text x="156.5" y="121.9">12</text>
<text x="197.6" y="121.9">3</text>
<text x="197.6" y="124.5">4</text>
<text x="214.9" y="124.5">14</text>
<text x="214.9" y="121.9">15</text>
<text x="225.6" y="121.9">6</text>
<text x="225.6" y="124.5">7</text>
<text x="239" y="121.9">11</text>
<text x="247.9" y="124.5">11</text>
<text x="248.4" y="121.9">2</text>
<text x="261.1" y="124.5">3</text>
<text x="44" y="128.3">5</text>
<text x="93.5" y="128.3">5</text>
<text x="139.2" y="128.3">5</text>
<text x="197.6" y="127">5</text>
<text x="225.6" y="127">8</text>
<text x="239.5" y="127">9</text>
<text x="248.4" y="127">6</text>
<text x="260.6" y="127">14</text>
<text x="43.5" y="132.1">11</text>
<text x="53.1" y="135.4" transform="rotate(-90 53.1 135.4)">8</text>
<text x="93" y="132.1">11</text>
<text x="102.6" y="135.4" transform="rotate(-90 102.6 135.4)">8</text>
<text x="138.7" y="132.1">11</text>
<text x="148.3" y="135.4" transform="rotate(-90 148.3 135.4)">8</text>
<text x="206.8" y="132.8" transform="rotate(-90 206.8 132.8)">8</text>
<text x="127.1" y="175.3">1</text>
<text x="138.6" y="177.8">3</text>
<text x="50.9" y="180.3">1</text>
<text x="62.4" y="180.3">2</text>
<text x="66.2" y="180.3">1</text>
<text x="77.6" y="180.3">2</text>
<text x="81.4" y="180.3">1</text>
<text x="92.9" y="180.3">2</text>
<text x="96.7" y="180.3">1</text>
<text x="108.1" y="180.3">2</text>
<text x="111.9" y="180.3">1</text>
<text x="123.3" y="180.3">2</text>
<text x="127.1" y="180.3">2</text>
</g>
<g font-size="1.8" fill="#0f0f0f">
<text x="68.4" y="38">D 1</text>
<text x="121.3" y="38">C 1,2,3</text>
<text x="197.9" y="38">A 5</text>
<text x="211.9" y="39.3">A 3</text>
<text x="251.2" y="38">A 4</text>
<text x="274.1" y="40.5">C 1</text>
<text x="84.9" y="49.4">D 3</text>
<text x="252.5" y="48.2">C 4</text>
<text x="157.5" y="59.6">470pf</text>
<text x="30.2" y="62.1">.47uf</text>
<text x="59.7" y="65.9">.01uf</text>
<text x="88.3" y="60.9">.1uf</text>
<text x="113" y="64.7">.01uf</text>
<text x="188" y="65.9">.01uf</text>
<text x="65.8" y="106.6">B 4</text>
<text x="115.4" y="106.6">B 4</text>
<text x="161.1" y="106.6">B 4</text>
<text x="37.9" y="109.1">A 3</text>
<text x="87.4" y="109.1">A 3</text>
<text x="133.1" y="109.1">A 3</text>
<text x="187.7" y="125.6">A 5</text>
<text x="31.5" y="129.4">A 6</text>
<text x="40.4" y="175.2">A 2</text>
<text x="142" y="175.2">A 2</text>
</g>
<text font-size="1.8" fill="#009600" x="239.3" y="124.5">10</text>
<g font-size=".7" fill="#840000">
<text x="252.5" y="118.7">E</text>
<text x="252.8" y="115.7">F</text>
<text x="254.8" y="119.5">D</text>
<text x="255" y="116.5">G</text>
<text x="255.3" y="114.9">A</text>
<text x="257.3" y="118.7">C</text>
<text x="257.6" y="115.7">B</text>
<text x="258.3" y="120.3">DP</text>
</g>
</svg>
